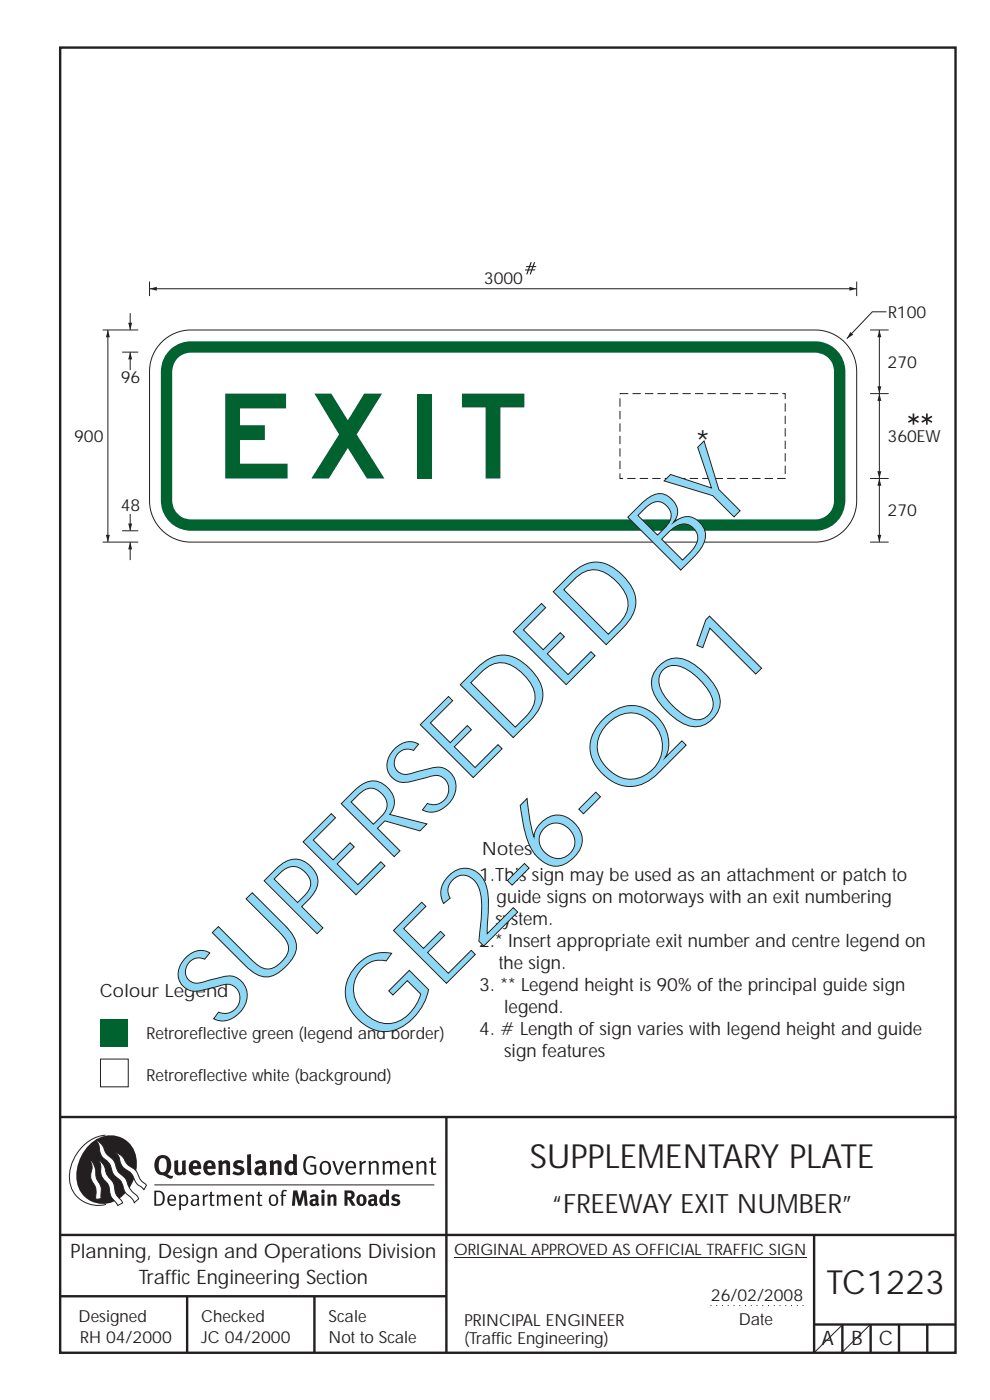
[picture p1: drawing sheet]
<svg xmlns="http://www.w3.org/2000/svg" width="210mm" height="297mm" viewBox="0 0 210 297" stroke-linecap="round" stroke-linejoin="round" font-family="sans-serif">
<path d="M31.7 61.3h150" fill="none" stroke="#231f20" stroke-width=".21"/>
<g fill="#231f20">
<path d="M180.2 60.8l1.5 .5-1.5 .4z"/>
<path d="M31.7 61.3l1.6-.5v.9z"/>
</g>
<path d="M31.7 59.7v3.1" fill="none" stroke="#231f20" stroke-width=".21"/>
<path d="M34.3 72.6a8.7 8.7 0 0 1 6.2-2.6h132.5a8.8 8.8 0 0 1 8.7 8.8v27.4a8.8 8.8 0 0 1-8.7 8.8h-132.5a8.8 8.8 0 0 1-8.8-8.8v-27.4a8.7 8.7 0 0 1 2.6-6.2z" fill-rule="evenodd" fill="#fff" stroke="#231f20" stroke-width=".21"/>
<path d="M35.9 74.4a6.4 6.4 0 0 1 4.6-2h132.4a6.4 6.4 0 0 1 6.4 6.4v27.4a6.4 6.4 0 0 1-6.4 6.4h-132.4a6.4 6.4 0 0 1-6.4-6.4v-27.4l.2-1.4 .4-1.3z" fill-rule="evenodd" fill="#00622f"/>
<path d="M37.8 75.9a4.1 4.1 0 0 1 2.8-1.1h132.3a4 4 0 0 1 4 4v27.4a4 4 0 0 1-4 4h-132.3a4 4 0 0 1-4.1-4v-27.4a4.3 4.3 0 0 1 1.3-2.9z" fill-rule="evenodd" fill="#fff"/>
<path d="M131.5 83.5h35.1v18h-35.1z" fill="none" stroke="#231f20" stroke-width=".21" stroke-dasharray="1.8 .9" stroke-linecap="butt"/>
<path d="M111.6 56.5h.6l.3-.9h.3l-.3 .9h.5l.3-.9h.2l-.3 .9h.6l-.1 .2h-.6l-.1 .5h.6l-.1 .2h-.6l-.3 .8h-.3l.3-.8h-.4l-.3 .8h-.3l.3-.8h-.6l.1-.2h.6l.2-.5h-.6zM112.4 56.7l-.1 .5h.4l.2-.5z" fill="#231f20"/>
<path d="M186.5 101.5v13.5" fill="none" stroke="#231f20" stroke-width=".21"/>
<g fill="#231f20">
<path d="M186.1 113.5h.8l-.4 1.5z"/>
<path d="M186.5 101.5l.4 1.5h-.8z"/>
</g>
<path d="M186.5 83.5v18" fill="none" stroke="#231f20" stroke-width=".21"/>
<g fill="#231f20">
<path d="M186.1 100h.8l-.4 1.5z"/>
<path d="M186.5 83.5l.4 1.5h-.8z"/>
</g>
<path d="M181.7 59.7v3.1M27.6 115v3.8M184.6 115h3.9M184.6 101.5h3.9" fill="none" stroke="#231f20" stroke-width=".21"/>
<path d="M27.6 115l.4 1.5h-.8z" fill="#231f20"/>
<path d="M27.6 74.7v3.8" fill="none" stroke="#231f20" stroke-width=".21"/>
<path d="M27.6 74.7l.4 1.5h-.8z" fill="#231f20"/>
<path d="M27.6 109v3.6" fill="none" stroke="#231f20" stroke-width=".21"/>
<path d="M27.2 111.1h.8l-.4 1.5z" fill="#231f20"/>
<path d="M27.6 66.4v3.6" fill="none" stroke="#231f20" stroke-width=".21"/>
<path d="M27.2 68.5h.8l-.4 1.5z" fill="#231f20"/>
<path d="M21.8 70h7.5M22.9 70v45M25.9 74.7h3.4M21.8 115h7.5M25.9 112.6h3.4" fill="none" stroke="#231f20" stroke-width=".21"/>
<g fill="#231f20">
<path d="M22.5 113.5h.8l-.4 1.5z"/>
<path d="M22.9 70l.4 1.5h-.8z"/>
</g>
<path d="M186.5 70v13.5" fill="none" stroke="#231f20" stroke-width=".21"/>
<g fill="#231f20">
<path d="M186.1 82h.8l-.4 1.5z"/>
<path d="M186.5 70l.4 1.5h-.8z"/>
</g>
<path d="M184.6 70h3.9M188 66.1h-3l-5.4 5.7M184.6 83.5h3.9" fill="none" stroke="#231f20" stroke-width=".21"/>
<path d="M180.4 70.4l.6 .6-1.4 .8z" fill="#231f20"/>
<g fill="none" stroke="#231f20" stroke-width=".51">
<path d="M12.8 10.1h189.9v276.9h-189.9zM12.7 237h190.3M94.7 236.9v50.1M12.7 262h190M12.7 275h82M39.7 275v12M66.7 275v12M172.7 262v25M172.7 281h30M178.7 281v6M184.7 281v6M190.7 281v6"/>
<path d="M196.7 281v6"/>
</g>
<path d="M150.7 277h20" fill="none" stroke="#231f20" stroke-width=".21" stroke-dasharray=".2 1" stroke-linecap="butt"/>
<path d="M96.3 266.7h74.7" fill="none" stroke="#231f20" stroke-width=".21"/>
<path d="M21.3 216.2h5.9v5.9h-5.9z" fill-rule="evenodd" fill="#00622f"/>
<path d="M21.3 224.7h5.9v5.9h-5.9z" fill-rule="evenodd" fill="#fff" stroke="#231f20" stroke-width=".21"/>
<path d="M178.8 281l-6 5.8M184.7 280.9l-6 5.9" fill="none" stroke="#231f20" stroke-width=".21"/>
<g fill="#231f20">
<path d="M64.9 245.6a1.61 1.61 0 0 1 2.1 0l-.2 .3a1.17 1.17 0 0 0-1.4-.2 1.17 1.17 0 0 0-.6 1.3 1.42 1.42 0 0 0 1.2 1.8l.7-.1v-1.2h-.8l-.1-.4h1.3v1.8a1.82 1.82 0 0 1-2.2 0 1.82 1.82 0 0 1-.6-2.1l.2-.7z" fill-rule="evenodd"/>
<path d="M68.2 246.5a1.77 1.77 0 0 0 .4 2.7 1.39 1.39 0 0 0 1.4-.5 1.39 1.39 0 0 0 .2-1.5 1.19 1.19 0 0 0-2-.7zM68.5 246.8a.83 .83 0 0 1 1 .1 .83 .83 0 0 1 .2 .9 .75 .75 0 0 1-.6 1.1 .75 .75 0 0 1-.8-.9v-.9z" fill-rule="evenodd"/>
<path d="M70.5 246.3h.4l.8 2.4 .8-2.4h.5l-1.1 2.9h-.4z" fill-rule="evenodd"/>
<path d="M73.6 246.7a1.74 1.74 0 0 0 .5 2.5l.9-.1 .5-.2-.2-.3a.89 .89 0 0 1-1.1 .2 .89 .89 0 0 1-.4-1h1.7a1.15 1.15 0 0 0-.4-1.4 1.15 1.15 0 0 0-1.5 .3zM74 246.8a.67 .67 0 0 1 .8-.1 .67 .67 0 0 1 .3 .8h-1.3z" fill-rule="evenodd"/>
<path d="M76.2 246.4l.4-.1 .1 .4 .5-.4h.5l-.2 .5a.61 .61 0 0 0-.8 .6v1.8h-.4z" fill-rule="evenodd"/>
<path d="M78.1 246.4l.5-.1 .1 .4a.89 .89 0 0 1 .9-.4 .89 .89 0 0 1 .7 .7v2.2h-.4v-2.2l-.1-.2-.3-.1-.8 .3v2.2h-.4z" fill-rule="evenodd"/>
<path d="M81.1 246.4l.4-.1 .1 .4a.83 .83 0 0 1 .8-.4 .83 .83 0 0 1 .7 .4 .86 .86 0 0 1 .9-.4 .86 .86 0 0 1 .7 .7v2.2h-.4l-.1-2.4a.5 .5 0 0 0-.8 .1l-.2 .2v2.1h-.5v-2.3l-.4-.2-.7 .3v2.2h-.4z" fill-rule="evenodd"/>
<path d="M85.7 246.7a1.74 1.74 0 0 0 .5 2.5l.9-.1 .5-.2-.2-.3a.89 .89 0 0 1-1.1 .2 .89 .89 0 0 1-.4-1h1.7a1.15 1.15 0 0 0-.5-1.4 1.15 1.15 0 0 0-1.4 .3zM86 246.8a.67 .67 0 0 1 .9-.1 .67 .67 0 0 1 .3 .8h-1.3z" fill-rule="evenodd"/>
<path d="M88.3 246.4l.4-.1 .1 .4a.89 .89 0 0 1 .9-.4 .89 .89 0 0 1 .7 .7v2.2h-.4v-2.2l-.1-.2-.3-.1-.8 .3v2.2h-.4z" fill-rule="evenodd"/>
<path d="M91.5 245.6l.4-.1v.8h.7l-.2 .4h-.5v2.1l.1 .1h.5l.1 .3a.71 .71 0 0 1-1.2-.6v-1.9h-.3v-.4h.3z" fill-rule="evenodd"/>
<path d="M37 246.3l.8-.2v2a.46 .46 0 0 0 .2 .6 .46 .46 0 0 0 .6-.2v-2.2l.8-.2v2.4l.2 .5-.6 .3-.2-.3a1.03 1.03 0 0 1-1.2 .3 1.03 1.03 0 0 1-.6-1.1z" fill-rule="evenodd"/>
<path d="M40.4 246.5a1.64 1.64 0 0 0 0 2.3 1.64 1.64 0 0 0 2.3 .1l-.4-.4a.78 .78 0 0 1-.9 .2 .78 .78 0 0 1-.5-.7h1.8a1.37 1.37 0 0 0-.6-1.7 1.37 1.37 0 0 0-1.7 .2zM41 246.9a.48 .48 0 0 1 .7-.1 .48 .48 0 0 1 .2 .6h-1z" fill-rule="evenodd"/>
<path d="M43.5 246.5a1.65 1.65 0 0 0-.2 2 1.65 1.65 0 0 0 1.9 .7l.5-.3-.3-.4a.78 .78 0 0 1-.9 .3 .78 .78 0 0 1-.5-.8h1.8a1.37 1.37 0 0 0-.6-1.7 1.37 1.37 0 0 0-1.7 .2zM44.1 246.9a.48 .48 0 0 1 .6-.1 .48 .48 0 0 1 .2 .6h-.9z" fill-rule="evenodd"/>
<path d="M46.3 246.3l.7-.2 .1 .4a.95 .95 0 0 1 1-.3 .95 .95 0 0 1 .7 .8v2.3h-.8v-2.3l-.3-.2-.5 .3v2.2h-.8z" fill-rule="evenodd"/>
<path d="M49.7 246.5a1.73 1.73 0 0 1 2-.1l-.2 .5-.6-.2a.42 .42 0 0 0-.6 .3l.2 .2a1.23 1.23 0 0 1 1.4 1.1 1.47 1.47 0 0 1-2.3 .9l-.3-.2 .3-.6 .7 .3a.47 .47 0 0 0 .7-.3 .87 .87 0 0 0-1-.5l-.4-.2-.1-.4z" fill-rule="evenodd"/>
<path d="M54.1 246.5l.3 .6 .3-.2a.62 .62 0 0 1 .9 .1v.4a1.21 1.21 0 0 0-1.3 .3 1.21 1.21 0 0 0-.2 1.3 1.19 1.19 0 0 0 1.7 0l.5 .4 .4-.5-.3-.3v-1.4a.96 .96 0 0 0-1.3-1.1zM55 248l.6-.1v.7a.43 .43 0 0 1-.6 .1 .43 .43 0 0 1 0-.7z" fill-rule="evenodd"/>
<path d="M57.2 246.3l.7-.2 .1 .4a.95 .95 0 0 1 1-.3 .95 .95 0 0 1 .7 .8v2.3h-.8v-2.3l-.3-.2-.5 .3v2.2h-.8z" fill-rule="evenodd"/>
<path d="M62.2 244.8v1.5a1.29 1.29 0 0 0-1.4 .2 1.29 1.29 0 0 0-.5 1.3 1.24 1.24 0 0 0 .5 1.3 1.24 1.24 0 0 0 1.5 0l.1 .2h.7l-.1-4.4zM61.5 246.9l.4-.1 .3 .2v1.5l-.3 .1a.48 .48 0 0 1-.6-.4 1.52 1.52 0 0 1 .2-1.3z" fill-rule="evenodd"/>
<path d="M52.4 245l.8-.2 .2 4.5h-.8l-.1-.2z" fill-rule="evenodd"/>
</g>
<path d="M22.4 240.8a9 9 0 0 0-7.4 10.9 6.2 6.2 0 0 0 7.5 3.8M32.7 251.4h59.4" fill="none" stroke="#231f20" stroke-width=".21"/>
<path d="M19.1 242.7a5.7 5.7 0 0 1 6.5-1.4 5.7 5.7 0 0 1 3.4 5.7 8.6 8.6 0 0 1-6.2 8.3 5.7 5.7 0 0 1-6.5-7 9.9 9.9 0 0 1 2.8-5.6z" fill-rule="evenodd" fill="#231f20"/>
<path d="M24.4 244.5a3.1 3.1 0 0 1 2.3 2.2l.8 .7a3.2 3.2 0 0 1 2 2.4l.4 .6 1.2 1.1-.6 .9-.2-.3a3.5 3.5 0 0 1-1.9-2.1 3.8 3.8 0 0 0-2.1-2.2 3.5 3.5 0 0 1-1-2.2zM20.4 241.9a3.4 3.4 0 0 1 1.9 2.4l.7 .9a3.3 3.3 0 0 1 1.7 2.6 4.4 4.4 0 0 0 1.7 2l.3 .3a6.1 6.1 0 0 0 2.5 3.7l.2 .5-.9 .9a6.1 6.1 0 0 0-1.9-2.3l-.4-.7a3.6 3.6 0 0 0-1.9-2.8l-.6-1a3.6 3.6 0 0 0-1.9-2.8 3.7 3.7 0 0 1-.8-2.4zM21 246.1a3.4 3.4 0 0 1 1.5 2.7l.6 1a3.8 3.8 0 0 1 1.4 3.1l.3 .7 1.2 1.6-1 .5-.5-.7a3.2 3.2 0 0 1-1.3-2.8 4.3 4.3 0 0 0-1.4-2.2 4.7 4.7 0 0 1-.5-3zM19.2 246.1a5.1 5.1 0 0 1 1.2 3.7l.3 .7a3.1 3.1 0 0 1 .7 2.9l.1 .9-1.1 .2-.1-.8a3.5 3.5 0 0 0-.9-3.3 3.6 3.6 0 0 1 .1-2.5z" fill-rule="evenodd" fill="#fff" stroke="#231f20" stroke-width=".21"/>
<g fill="#231f20">
<path d="M33.4 245.5a2.51 2.51 0 0 0 .4 3.7l.8 .1a2.78 2.78 0 0 0 2 .7l.2-.6h-.6l-.7-.3a2.56 2.56 0 0 0 0-3.8 1.83 1.83 0 0 0-2.1 .2zM34 245.8a.87 .87 0 0 1 1 .1 .87 .87 0 0 1 .4 .9v.4a1.17 1.17 0 0 1-.9 1.5l-.3-.1a2.38 2.38 0 0 1-.2-2.8z" fill-rule="evenodd"/>
<path d="M33.1 252.9v2.6a1.12 1.12 0 0 0 1.2-.3 1.12 1.12 0 0 0 .2-1.2l-.1-.5-.3-.5zM32.7 252.6h1.1a1.67 1.67 0 0 1 1.2 1.6 1.67 1.67 0 0 1-1.3 1.6h-1zM36.1 253.9l-.2 .5h1.1a.55 .55 0 0 0-.3-.6 .55 .55 0 0 0-.6 .1zM35.8 253.7a.95 .95 0 0 1 1.2-.1 .95 .95 0 0 1 .4 1.1h-1.5a.72 .72 0 0 0 .4 .8 .72 .72 0 0 0 .9-.2l.1 .3a1.15 1.15 0 0 1-1.5 0 1.15 1.15 0 0 1-.2-1.5zM38.4 254.1v1.1a.7 .7 0 0 0 .9 .2 .7 .7 0 0 0 .2-.9 .61 .61 0 0 0-.4-.7 .61 .61 0 0 0-.7 .3zM38 253.5l.3-.1 .1 .4a.95 .95 0 0 1 1.2-.2 .95 .95 0 0 1 .3 1.2 .92 .92 0 0 1-.5 .9 .92 .92 0 0 1-1-.1v1.1l-.4 .1zM40.9 254.8a.5 .5 0 0 0 .2 .8 .5 .5 0 0 0 .7-.4v-.6zM40.5 253.7a1 1 0 0 1 1.7 .3v1.4l.2 .2-.2 .3-.3-.4a.78 .78 0 0 1-1.4 0 .78 .78 0 0 1 .8-1.1h.5a.58 .58 0 0 0-.3-.7 .58 .58 0 0 0-.7 .2zM43 253.5l.3-.1 .1 .4 .3-.3 .5-.1-.2 .4a.52 .52 0 0 0-.6 .5v1.5h-.4zM44.6 252.9l.4-.1-.1 .7h.6l-.1 .2h-.5v1.5a.35 .35 0 0 0 .6 .3v.3a.57 .57 0 0 1-.6 .1 .57 .57 0 0 1-.3-.6v-1.6h-.3v-.2h.3zM45.9 253.5l.4-.1 .1 .4 .2-.2a.64 .64 0 0 1 1 .2 .7 .7 0 0 1 .8-.4 .7 .7 0 0 1 .5 .6v1.8h-.4v-1.7l-.2-.4-.7 .4v1.7h-.3v-1.7a.38 .38 0 0 0-.3-.4 .38 .38 0 0 0-.5 .2l-.1 .2v1.7h-.4zM50.2 253.9l-.2 .5h1.1a.55 .55 0 0 0-.2-.6 .55 .55 0 0 0-.7 .1zM49.9 253.7a.95 .95 0 0 1 1.2-.1 .95 .95 0 0 1 .4 1.1h-1.5a.72 .72 0 0 0 .4 .8 .72 .72 0 0 0 .9-.2l.1 .3a1.15 1.15 0 0 1-1.5 0 1.15 1.15 0 0 1-.2-1.5zM52.1 253.5l.3-.1 .1 .4a.72 .72 0 0 1 .8-.4 .72 .72 0 0 1 .6 .6v1.8h-.4v-1.6a.45 .45 0 0 0-.3-.5 .45 .45 0 0 0-.5 .2l-.2 .2v1.7h-.3zM54.7 252.9l.4-.1v.7h.6l-.1 .2h-.5v1.5a.35 .35 0 0 0 .5 .3v.3a.57 .57 0 0 1-.6 .1 .57 .57 0 0 1-.3-.6v-1.6h-.3v-.2h.3zM57.6 253.8l-.2 .8a.65 .65 0 0 0 .3 .8 .65 .65 0 0 0 .8-.2l.1-.1a.93 .93 0 0 0-.7-1.4zM57.3 253.7a1.12 1.12 0 0 1 1.4 0 1.12 1.12 0 0 1 .2 1.5 1.01 1.01 0 0 1-1.2 .6 1.01 1.01 0 0 1-.7-1.2zM59.9 252.6l.5-.2 .5 .1-.2 .3-.3-.1-.3 .2v.6h.6l-.1 .2h-.5v2.1h-.4v-2.1h-.2v-.2h.2zM62.2 252.5l-.3 3.3h.7l.1-2.3 .6 2.3h.5l.7-2.3 .1 2.3h.7l-.3-3.3h-.9l-.5 2.2-.5-2.2zM65.7 253.7l.3 .4a.51 .51 0 0 1 .5-.3 .51 .51 0 0 1 .4 .4v.1a.88 .88 0 0 0-1.1 .3 .88 .88 0 0 0 .2 1.2 .9 .9 0 0 0 1.1-.2l.3 .3 .4-.4-.3-.3v-1a.87 .87 0 0 0-.4-.9 .87 .87 0 0 0-1 .2zM66.4 254.8l.5-.1v.6l-.1 .1h-.3l-.2-.2zM68.2 253.4v2.4h.6v-2.5zM68.1 252.7a.4 .4 0 0 0 .8 0 .4 .4 0 0 0-.8 0zM69.4 253.5l.1 2.3h.6v-1.7a.33 .33 0 0 1 .4-.2 .33 .33 0 0 1 .2 .3v1.6h.7v-1.8a.75 .75 0 0 0-.6-.6 .75 .75 0 0 0-.8 .2v-.3zM73.1 252.5v3.3h.6v-1.4l.3 .3 .7 1.1h.7l-.9-1.4a.94 .94 0 0 0 .7-1 .94 .94 0 0 0-.9-.9zM73.7 253.1a.51 .51 0 0 1 .7 .1 .51 .51 0 0 1-.1 .7h-.6zM75.9 253.7a1.19 1.19 0 0 0-.1 1.7 1.19 1.19 0 0 0 1.7 0 1.19 1.19 0 0 0 0-1.6 1.19 1.19 0 0 0-1.6-.1zM76.5 253.9l.2-.1a.99 .99 0 0 1 0 1.6 1.06 1.06 0 0 1-.2-1.5zM78.1 253.7l.3 .4a.51 .51 0 0 1 .5-.3 .51 .51 0 0 1 .4 .4v.1a.88 .88 0 0 0-1.1 .3 .88 .88 0 0 0 .2 1.2 .9 .9 0 0 0 1.1-.2l.3 .3 .4-.4-.2-.3v-1a.87 .87 0 0 0-.5-.9 .87 .87 0 0 0-1 .2zM78.9 254.8l.4-.1v.6l-.1 .1h-.3l-.2-.2zM81.9 252.3v1.2a1.2 1.2 0 0 0-1.4 .6 1.2 1.2 0 0 0 .2 1.4l.5 .3 .8-.1v.1h.6l-.1-3.4zM81.4 253.9l.5 .1-.1 1.2a.46 .46 0 0 1-.5 0 .46 .46 0 0 1-.2-.6zM83.3 253.5a.79 .79 0 0 0-.2 1 .79 .79 0 0 0 1 .4 .33 .33 0 0 1 0 .5 .33 .33 0 0 1-.5-.1l-.5-.2-.2 .5a1.15 1.15 0 0 0 1.2 .3 1.15 1.15 0 0 0 .8-1 1.49 1.49 0 0 0-1.2-.8 .4 .4 0 0 1 .3-.3 .4 .4 0 0 1 .4 .1l.2 .1 .2-.4a1.47 1.47 0 0 0-1.5-.1z" fill-rule="evenodd"/>
</g>
<path d="M192.7 88.3l2.1 1.3M193.8 87.7v2.4M194.8 88.3l-2.1 1.2M195.6 88.3l2.1 1.3M196.6 87.7v2.4M197.7 88.3l-2.2 1.2" fill="none" stroke="#231f20" stroke-width=".35"/>
<g font-size="22.4" fill="#8dd7f7">
<text x="46.7" y="218.7" transform="rotate(-45 46.7 218.7)">SUPERSEDED BY</text>
<text x="80.5" y="222.8" transform="rotate(-45 80.5 222.8)">GE2-6-Q01</text>
</g>
<text font-size="18" fill="#00622f" x="47.8" y="101.5">EXIT</text>
<text font-size="7.3" fill="#231f20" x="147.6" y="96.6">*</text>
<g font-size="7.1" fill="#231f20">
<text x="112.4" y="247.7">SUPPLEMENTARY PLATE</text>
<text x="175.3" y="274.5">TC1223</text>
</g>
<text font-size="5.6" fill="#231f20" x="117" y="257.3">“FREEWAY EXIT NUMBER”</text>
<g font-size="4.2" fill="#231f20">
<text x="15" y="266.8">Planning, Design and Operations Division</text>
<text x="29.4" y="272.4">Traffic Engineering Section</text>
<text x="174.3" y="285.4">A</text>
<text x="180.6" y="285.4">B</text>
<text x="186.4" y="285.4">C</text>
</g>
<g font-size="3.9" fill="#231f20">
<text x="102.2" y="181.4">Notes:</text>
<text x="101.6" y="186.9">1.This sign may be used as an attachment or patch to</text>
<text x="105.3" y="191.6">guide signs on motorways with an exit numbering</text>
<text x="105.1" y="196.2">system.</text>
<text x="101.6" y="200.9">2.* Insert appropriate exit number and centre legend on</text>
<text x="105.8" y="205.5">the sign.</text>
<text x="21.2" y="211.5">Colour Legend</text>
<text x="101.6" y="210.2">3. ** Legend height is 90% of the principal guide sign</text>
<text x="106.9" y="214.8">legend.</text>
<text x="101.6" y="219.5">4. # Length of sign varies with legend height and guide</text>
<text x="106.9" y="224.1">sign features</text>
</g>
<g font-size="3.5" fill="#231f20">
<text x="102.6" y="60.1">3000</text>
<text x="188.4" y="67.5">R100</text>
<text x="188.3" y="78">270</text>
<text x="25.6" y="81.2">96</text>
<text x="15.7" y="93.7">900</text>
<text x="188.3" y="93.8">360EW</text>
<text x="25.6" y="108.5">48</text>
<text x="188.3" y="109.5">270</text>
<text x="31.1" y="220.4">Retroreflective green (legend and border)</text>
<text x="31.1" y="229.2">Retroreflective white (background)</text>
<text x="16.7" y="280.4">Designed</text>
<text x="42.7" y="280.4">Checked</text>
<text x="69.7" y="280.4">Scale</text>
<text x="98.5" y="281.3">PRINCIPAL ENGINEER</text>
<text x="150.8" y="276.1">26/02/2008</text>
<text x="156.7" y="281">Date</text>
<text x="17" y="284.8">RH 04/2000</text>
<text x="42.7" y="284.8">JC 04/2000</text>
<text x="69.7" y="285">Not to Scale</text>
<text x="98.5" y="285.1">(Traffic Engineering)</text>
</g>
<text font-size="3.4" fill="#231f20" x="96.3" y="266.3">ORIGINAL APPROVED AS OFFICIAL TRAFFIC SIGN</text>
</svg>
